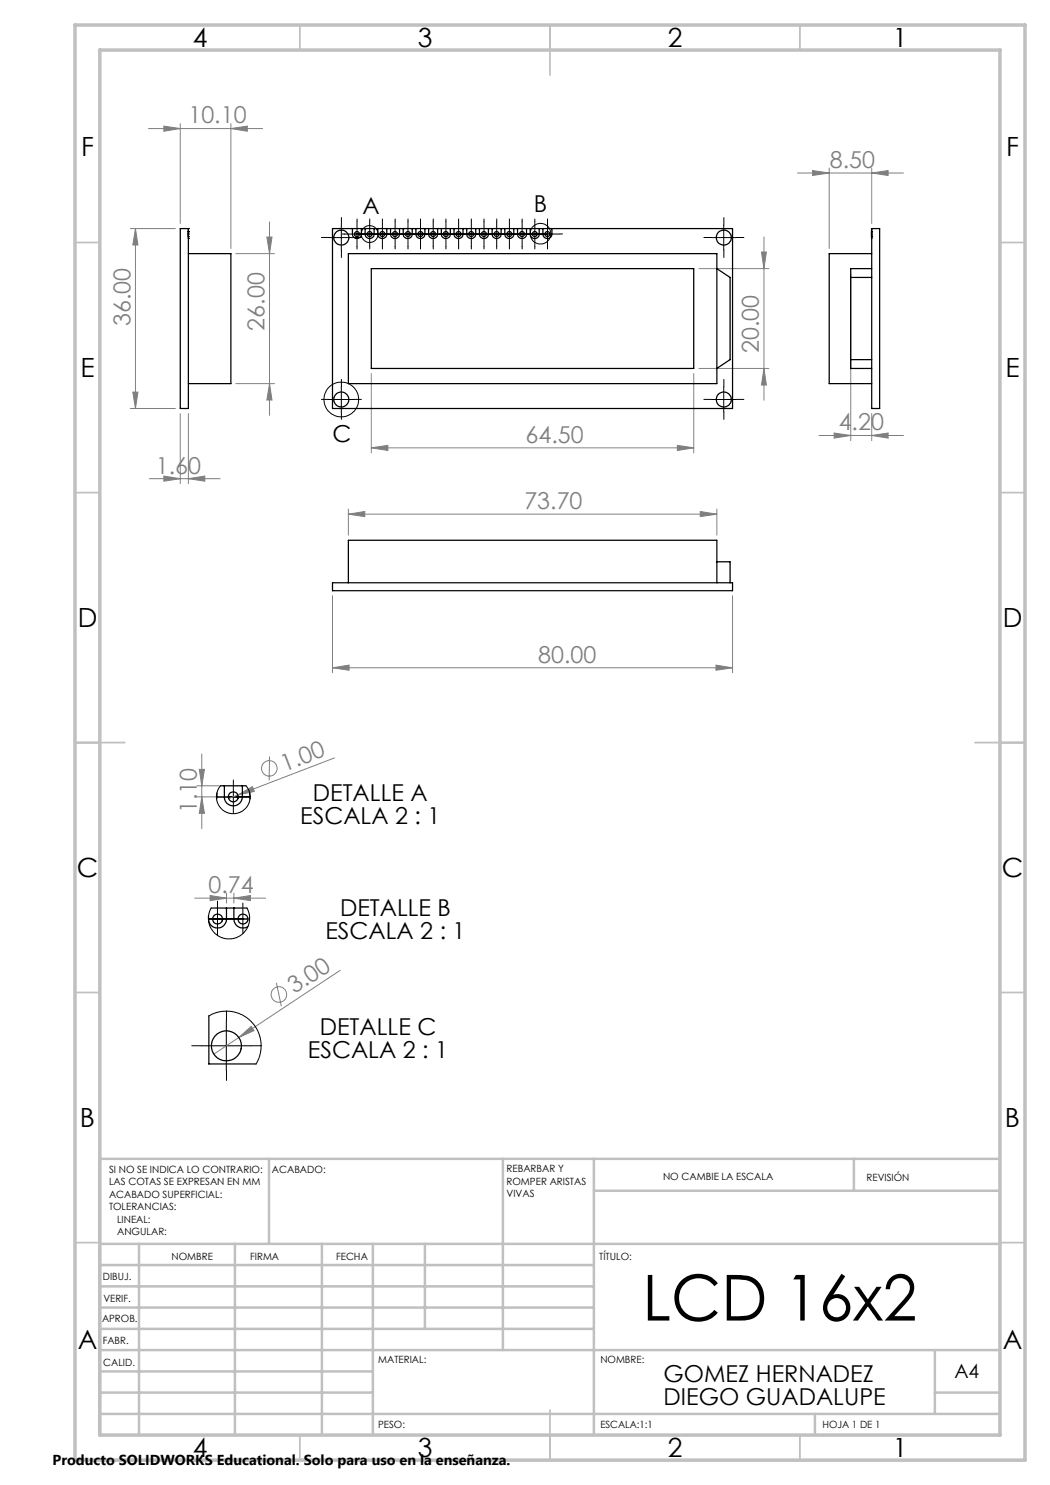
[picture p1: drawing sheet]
<svg xmlns="http://www.w3.org/2000/svg" width="210mm" height="297mm" viewBox="0 0 210 297" stroke-linecap="round" stroke-linejoin="round" font-family="sans-serif">
<g fill="none" stroke="#808080" stroke-width=".2">
<path d="M29.7 25.7h22.8M32.8 25.2l3.3 .5-3.3 .5zM36.1 24.7v20M46.2 25.7l3.3-.5v1zM46.2 24.7v25M159.5 34.6h21.2M162.5 34.1l3.3 .5-3.3 .5zM165.8 33.6v16.1M174.3 34.6l3.3-.5v1zM174.3 33.6v11.1M26.1 45.7h9M27.1 45.7v36"/>
<path d="M27.1 45.7l.5 3.3h-1zM47.2 50.7h7.7M53.4 47.4h1l-.5 3.3zM53.9 44.4v38.7M139.8 53.7h14M152.3 50.4h1l-.5 3.3zM152.8 47.4v32.6M170.1 54.7v33.4M26.6 78.4h1l-.5 3.3zM47.2 76.7h7.7M53.9 76.7l.5 3.3h-1zM74.3 74.7v15.9"/>
<path d="M138.7 74.7v15.9M139.8 73.7h14M152.8 73.7l.5 3.3h-1zM26.1 81.7h9M29.8 95.7h14.2M32.8 95.2l3.3 .5-3.3 .5zM36.1 82.7v14M37.7 95.7l3.3-.5v1zM37.7 82.7v14M74.3 89.6l3.3-.5v1zM74.3 89.6h64.4M135.5 89.1l3.2 .5-3.2 .5z"/>
<path d="M163.8 87.1h16.9M166.8 86.6l3.3 .5-3.3 .5zM174.3 87.1l3.3-.5v1zM174.3 82.7v5.4M66.5 119.1v15.4M69.7 102.8l3.3-.5v1zM69.7 101.8v5.2M69.7 102.8h73.7M140.1 102.3l3.3 .5-3.3 .5zM143.4 101.8v5.2M146.5 119.1v15.4M66.5 133.6l3.3-.6v1.1z"/>
<path d="M66.5 133.6h80M143.2 133l3.3 .6-3.3 .5zM39.4 159.4h6.2M39.4 157.2h4.5M39.9 153.9h1l-.5 3.3zM40.4 159.4l.5 3.3h-1zM40.4 150.8v14.9M47.6 159l2.9-1.7 .4 1zM47.6 159l-1.9 .7M53.9 151.3l-.1 4.8M66.9 151.6l-19.3 7.4M38.9 179.6h14.2"/>
<path d="M42 179.1l3.3 .5-3.3 .5zM45.3 178.6v2M46.8 179.6l3.3-.5v1zM46.8 178.6v2M55.3 196.6l1 4.7M68.1 194.1l-20.3 13.4M47.8 207.5l2.4-2.2 .6 .8zM47.8 207.5l-5 3.3"/>
<circle cx="53.9" cy="153.7" r="1.55"/>
<circle cx="55.8" cy="198.9" r="1.56"/>
</g>
<g fill="none" stroke="#000" stroke-width=".2">
<path d="M65.8 47.5h5M68.3 45v5M68.9 46.8h43.1M71.4 44.3v5M73.9 44.3v5M76.5 44.3v5M79 44.3v5M81.6 44.3v5M84.1 44.3v5M86.6 44.3v5M89.2 44.3v5M91.7 44.3v5"/>
<path d="M94.3 44.3v5M96.8 44.3v5M99.3 44.3v5M101.9 44.3v5M104.4 44.3v5M107 44.3v5M109.5 44.3v5M142.3 47.5h4.9M144.7 45v5M65.8 79.9h5M68.3 77.4v5M142.3 79.9h4.9"/>
<path d="M144.7 77.4v5M46.7 156v6.7M50 159.4h-6.7M41.7 183.8h8.2M43.5 180.2v6.9M48.6 180.6v6.1M40.3 209.2h10M45.3 204.2v10"/>
<circle cx="73.9" cy="46.8" r="1.67"/>
<circle cx="108.1" cy="46.7" r="2.07"/>
<circle cx="68.2" cy="79.9" r="3.5"/>
</g>
<g fill="none" stroke="#000" stroke-width=".2" stroke-dasharray="15.2 1.3 1.3 1.3">
<path d="M65.8 47.5h-1.5M68.3 45v-1.5M68.3 50v1.5M68.9 46.8h-.5M70.8 47.5h1.5M71.4 44.3v-.5M71.4 49.3v.5M71.4 46.8h-.5M73.9 46.8h.5M73.9 44.3v-.5M73.9 49.3v.5M74 46.8h-.5"/>
<path d="M76.4 46.8h.5M76.5 44.3v-.5M76.5 49.3v.5M76.5 46.8h-.5M79 46.8h.5M79 44.3v-.5M79 49.3v.5M79.1 46.8h-.5M81.5 46.8h.5M81.6 44.3v-.5M81.6 49.3v.5M81.6 46.8h-.5"/>
<path d="M84.1 46.8h.5M84.1 44.3v-.5M84.1 49.3v.5M84.1 46.8h-.5M86.6 46.8h.5M86.6 44.3v-.5M86.6 49.3v.5M86.7 46.8h-.5M89.1 46.8h.5M89.2 44.3v-.5M89.2 49.3v.5M89.2 46.8h-.5"/>
<path d="M91.7 46.8h.5M91.7 44.3v-.5M91.7 49.3v.5M91.8 46.8h-.5M94.2 46.8h.5M94.3 44.3v-.5M94.3 49.3v.5M94.3 46.8h-.5M96.8 46.8h.5M96.8 44.3v-.5M96.8 49.3v.5M96.8 46.8h-.5"/>
<path d="M99.3 46.8h.5M99.3 44.3v-.5M99.3 49.3v.5M99.4 46.8h-.5M101.8 46.8h.5M101.9 44.3v-.5M101.9 49.3v.5M101.9 46.8h-.5M104.4 46.8h.5M104.4 44.3v-.5M104.4 49.3v.5M104.5 46.8h-.5"/>
<path d="M106.9 46.8h.5M107 44.3v-.5M107 49.3v.5M107 46.8h-.5M109.5 46.8h.5M109.5 44.3v-.5M109.5 49.3v.5M112 46.8h.5M142.3 47.5h-1.5M144.8 45v-1.5M144.8 50v1.5M147.3 47.5h1.5"/>
<path d="M65.8 79.9h-1.5M68.3 77.4v-1.5M70.8 79.9h1.5M142.3 79.9h-1.5M144.8 77.4v-1.5M147.3 79.9h1.5M68.3 82.4v1.5M144.8 82.4v1.5M46.6 159.4h1M46.8 159.4h-1M43.4 183.8h1M43.6 183.8h-1"/>
<path d="M48.5 183.8h1M40.3 209.2h-1.9M45.3 204.2v-2M45.3 214.2v1.9M50.3 209.2h1.9"/>
</g>
<g fill="none" stroke="#c0c0c0" stroke-width=".35">
<path d="M60 5v5M110 5v10M160 5v5M15 48.5h5M200 48.5h5M15 98.5h5M200 98.5h5M15 148.5h10M195 148.5h10M15 198.5h5M200 198.5h5M15 248.5h5"/>
<path d="M200 248.5h5M60 287v5M110 282v10M160 287v5"/>
</g>
<g fill="none" stroke="#c0c0c0" stroke-width=".5">
<path d="M53.8 231.8v17M100.6 231.8v38.2M118.8 231.8v55.2M118.8 238.2h81.2M170.8 231.8v6.4M200 231.8h-180v55.2M20 248.8h180M20 257.3h98.8M20 253h98.8M27.8 248.8v38.2M47 248.8v38.2M64.4 248.8v38.2"/>
<path d="M74.6 248.8v38.2M85 248.8v17M20 265.8h98.8M20 261.5h98.8M20 278.5h54.6M20 274.3h54.6M20 270h180M187 278.5h13M187 270v12.8M20 282.8h180M163 282.8v4.2"/>
</g>
<path d="M15 5h190v287h-190zM20 10h180v277h-180z" fill="none" stroke="#c0c0c0" stroke-width=".7"/>
<g fill="#808080">
<path d="M47.6 159l2.9-1.7 .4 1z"/>
<path d="M47.8 207.5l2.4-2.2 .6 .8z"/>
<path d="M37.7 95.7l3.3-.5v1zM32.8 95.2l3.3 .5-3.3 .5z"/>
<path d="M74.3 89.6l3.3-.5v1zM135.5 89.1l3.2 .5-3.2 .5zM166.8 86.6l3.3 .5-3.3 .5zM174.3 87.1l3.3-.5v1zM162.5 34.1l3.3 .5-3.3 .5zM174.3 34.6l3.3-.5v1zM32.8 25.2l3.3 .5-3.3 .5zM46.2 25.7l3.3-.5v1zM66.5 133.6l3.3-.6v1.1zM143.2 133l3.3 .6-3.3 .5zM69.7 102.8l3.3-.5v1zM140.1 102.3l3.3 .5-3.3 .5z"/>
<path d="M46.8 179.6l3.3-.5v1zM42 179.1l3.3 .5-3.3 .5z"/>
<path d="M152.8 73.7l.5 3.3h-1zM152.3 50.4h1l-.5 3.3zM40.4 159.4l.5 3.3h-1zM39.9 153.9h1l-.5 3.3z"/>
<path d="M53.4 47.4h1l-.5 3.3zM53.9 76.7l.5 3.3h-1zM27.1 45.7l.5 3.3h-1zM26.6 78.4h1l-.5 3.3z"/>
</g>
<g fill="none" stroke="#000" stroke-width=".25">
<path d="M36.1 45.7h1.6v36h-1.6zM37.7 47.7h.1M37.7 47.3h.1M37.7 46.3h.1M37.7 46.8h.1M37.7 45.7h.1M37.7 46.8v.9M37.7 46.3v1M37.7 50.7h8.5v26h-8.5M66.5 45.7h80v36h-80zM69.7 50.7h73.7v26h-73.7zM70.5 45.7a1.92 1.92 0 0 0 .2 1.7 .9 .9 0 0 0 1 .3 .9 .9 0 0 0 .6-.9v-1.1"/>
<path d="M73 45.7a1.92 1.92 0 0 0 .3 1.7 .9 .9 0 0 0 1 .3 .9 .9 0 0 0 .5-.9v-1.1M74.3 53.7h64.4v20h-64.4zM75.6 45.7a1.92 1.92 0 0 0 .2 1.7 .9 .9 0 0 0 1 .3 .9 .9 0 0 0 .6-.9v-1.1M78.1 45.7a1.92 1.92 0 0 0 .3 1.7 .9 .9 0 0 0 .9 .3 .9 .9 0 0 0 .6-.9v-1.1M80.6 45.7a1.92 1.92 0 0 0 .3 1.7 .9 .9 0 0 0 1 .3 .9 .9 0 0 0 .5-.9v-1.1M83.2 45.7a1.92 1.92 0 0 0 .2 1.7 .9 .9 0 0 0 1 .3 .9 .9 0 0 0 .6-.9v-1.1M85.7 45.7a1.92 1.92 0 0 0 .3 1.7 .9 .9 0 0 0 1 .3 .9 .9 0 0 0 .5-.9v-1.1M88.3 45.7a1.92 1.92 0 0 0 .2 1.7 .9 .9 0 0 0 1 .3 .9 .9 0 0 0 .6-.9v-1.1M90.8 45.7a1.92 1.92 0 0 0 .3 1.7 .9 .9 0 0 0 .9 .3 .9 .9 0 0 0 .6-.9v-1.1M93.3 45.7a1.92 1.92 0 0 0 .3 1.7 .9 .9 0 0 0 1 .3 .9 .9 0 0 0 .5-.9v-1.1M95.9 45.7a1.92 1.92 0 0 0 .2 1.7 .9 .9 0 0 0 1 .3 .9 .9 0 0 0 .6-.9v-1.1M98.4 45.7a1.92 1.92 0 0 0 .3 1.7 .9 .9 0 0 0 1 .3 .9 .9 0 0 0 .5-.9v-1.1"/>
<path d="M101 45.7a1.92 1.92 0 0 0 .2 1.7 .9 .9 0 0 0 1 .3 .9 .9 0 0 0 .6-.9v-1.1M103.5 45.7a1.92 1.92 0 0 0 .3 1.7 .9 .9 0 0 0 .9 .3 .9 .9 0 0 0 .6-.9v-1.1M106 45.7a1.92 1.92 0 0 0 .3 1.7 .9 .9 0 0 0 1 .3 .9 .9 0 0 0 .5-.9v-1.1M108.6 45.7a1.92 1.92 0 0 0 .2 1.7 .9 .9 0 0 0 1 .3 .9 .9 0 0 0 .6-.9v-1.1M143.4 53.7l2.6 1.8v16.4l-2.6 1.8M170.1 55.5h4.2M174.3 46.3h.1M174.3 47.3h.1M174.3 46.8v.9M174.3 46.3v.5M174.3 46.8v.5M174.3 46.8h.1"/>
<path d="M174.3 50.7h-8.5v26h8.5M174.3 53.7h-4.2v20h4.2M174.3 45.7v36h1.6v-36h-1.6v1.1M170.1 71.9h4.2M66.5 116.6h80v1.5h-80zM69.7 116.6v-8.5h73.7v8.5M143.4 112.4h2.6v4.2M43.4 158.6l-.1 1.2M44.1 157.2h5.1M44.9 157.2v2.2a1.8 1.8 0 0 0 1.8 1.8 1.8 1.8 0 0 0 1.8-1.8v-2.2M50 158.6v1.2M42.2 181.6h7.2"/>
<path d="M45.3 181.6v2.2a1.84 1.84 0 0 1-2.1 1.8 1.84 1.84 0 0 1-1.5-2.4M46.8 181.6v2.2a1.79 1.79 0 0 0 .9 1.6 1.79 1.79 0 0 0 1.9-.1M41.8 203.2v9.6h9.4"/>
<circle cx="68.3" cy="47.5" r="1.51"/>
<circle cx="71.4" cy="46.8" r=".5"/>
<circle cx="73.9" cy="46.8" r=".5"/>
<circle cx="76.5" cy="46.8" r=".5"/>
<circle cx="79" cy="46.8" r=".5"/>
<circle cx="81.6" cy="46.8" r=".5"/>
<circle cx="84.1" cy="46.8" r=".5"/>
<circle cx="86.6" cy="46.8" r=".5"/>
<circle cx="89.2" cy="46.8" r=".5"/>
<circle cx="91.7" cy="46.8" r=".5"/>
<circle cx="94.3" cy="46.8" r=".5"/>
<circle cx="96.8" cy="46.8" r=".5"/>
<circle cx="99.3" cy="46.8" r=".5"/>
<circle cx="101.9" cy="46.8" r=".5"/>
<circle cx="104.4" cy="46.8" r=".5"/>
<circle cx="107" cy="46.8" r=".5"/>
<circle cx="109.5" cy="46.8" r=".5"/>
<circle cx="144.8" cy="47.5" r="1.5"/>
<circle cx="68.2" cy="79.9" r="1.5"/>
<circle cx="144.8" cy="79.9" r="1.5"/>
<circle cx="46.7" cy="159.4" r=".99"/>
<circle cx="43.5" cy="183.8" r=".99"/>
<circle cx="48.6" cy="183.8" r=".99"/>
<circle cx="45.3" cy="209.2" r="3"/>
</g>
<path d="M44.1 157.2l-.5 .8-.3 .8v.9l.2 .9 .4 .8 .7 .6 .9 .6 .8 .1h1l1-.4 1-.8 .3-.5 .4-1.1v-.8l-.2-1-.6-.9M42.2 181.6l-.5 1.6v1l.3 1.1 .9 1.3 .7 .5 .6 .4 1.2 .3 1.4-.1 1-.4 .9-.6 .7-1 .5-1.6-.1-1.5-.4-1M41.8 203.2l2.1-.9 1.3-.1 1.1 .1 2.2 .7 1.8 1.4 1.3 1.9 .6 2.3-.2 2.2-.8 2" fill="none" stroke="#000" stroke-width=".2"/>
<text font-size="12.7" x="128.5" y="264.1">LCD 16x2</text>
<g font-size="5.3">
<text x="38.5" y="9.5">4</text>
<text x="83.5" y="9.5">3</text>
<text x="133.6" y="9.5">2</text>
<text x="178.6" y="9.5">1</text>
<text x="16.2" y="31.3">F</text>
<text x="201.2" y="31.3">F</text>
<text x="16.1" y="75.5">E</text>
<text x="201.1" y="75.5">E</text>
<text x="15.5" y="125.5">D</text>
<text x="200.5" y="125.5">D</text>
<text x="15.4" y="175.5">C</text>
<text x="200.4" y="175.5">C</text>
<text x="16" y="225.5">B</text>
<text x="201" y="225.5">B</text>
<text x="15.5" y="269.8">A</text>
<text x="200.5" y="269.8">A</text>
<text x="38.5" y="291.5">4</text>
<text x="83.5" y="291.5">3</text>
<text x="133.6" y="291.5">2</text>
<text x="178.6" y="291.5">1</text>
</g>
<g font-size="4.7" fill="#808080">
<text x="37.7" y="24.7">10.10</text>
<text x="166" y="33.6">8.50</text>
<text x="26.1" y="65.2" transform="rotate(-90 26.1 65.2)">36.00</text>
<text x="52.9" y="66.1" transform="rotate(-90 52.9 66.1)">26.00</text>
<text x="151.8" y="70.6" transform="rotate(-90 151.8 70.6)">20.00</text>
<text x="105.1" y="88.6">64.50</text>
<text x="167.7" y="86.1">4.20</text>
<text x="31.2" y="94.7">1.60</text>
<text x="104.9" y="101.8">73.70</text>
<text x="107.7" y="132.5">80.00</text>
<text x="56.9" y="154.3" transform="rotate(-21 56.9 154.3)">1.00</text>
<text x="39.4" y="162.6" transform="rotate(-90 39.4 162.6)">1.10</text>
<text x="41.7" y="178.6">0.74</text>
<text x="58.9" y="198.9" transform="rotate(-34 58.9 198.9)">3.00</text>
</g>
<g font-size="4.7">
<text x="72.5" y="42.8">A</text>
<text x="106.7" y="42.4">B</text>
<text x="66.5" y="88.4">C</text>
<text x="62.6" y="160.3">DETALLE A</text>
<text x="60" y="164.8">ESCALA 2 : 1</text>
<text x="68" y="183.2">DETALLE B</text>
<text x="65.1" y="187.8">ESCALA 2 : 1</text>
<text x="64" y="207">DETALLE C</text>
<text x="61.6" y="211.5">ESCALA 2 : 1</text>
<text x="132.7" y="276.4">GOMEZ HERNADEZ</text>
<text x="132.7" y="280.9">DIEGO GUADALUPE</text>
</g>
<text font-size="3.9" x="190.9" y="275.5">A4</text>
<text font-size="2.9" x="10.5" y="292.9">Producto SOLIDWORKS Educational. Solo para uso en la enseñanza.</text>
<g font-size="2">
<text x="21.8" y="234.6">SI NO SE INDICA LO CONTRARIO:</text>
<text x="21.8" y="237.1">LAS COTAS SE EXPRESAN EN MM</text>
<text x="21.8" y="239.6">ACABADO SUPERFICIAL:</text>
<text x="54.4" y="234.6">ACABADO:</text>
<text x="101.3" y="234.5">REBARBAR Y</text>
<text x="101.3" y="237">ROMPER ARISTAS</text>
<text x="101.3" y="239.5">VIVAS</text>
<text x="132.6" y="236">NO CAMBIE LA ESCALA</text>
<text x="173.3" y="236.2">REVISIÓN</text>
<text x="21.8" y="242.1">TOLERANCIAS:</text>
<text x="23.4" y="244.6">LINEAL:</text>
<text x="23.4" y="247.1">ANGULAR:</text>
<text x="34.3" y="252">NOMBRE</text>
<text x="50" y="251.9">FIRMA</text>
<text x="67.2" y="251.9">FECHA</text>
<text x="119.9" y="251.9">TÍTULO:</text>
<text x="20.6" y="256.1">DIBUJ.</text>
<text x="20.7" y="260.3">VERIF.</text>
<text x="20.4" y="264.4">APROB.</text>
<text x="20.5" y="268.8">FABR.</text>
<text x="20.7" y="273.1">CALID.</text>
<text x="75.6" y="272.5">MATERIAL:</text>
<text x="120.1" y="272.5">NOMBRE:</text>
<text x="75.6" y="285.5">PESO:</text>
<text x="120.1" y="285.6">ESCALA:1:1</text>
<text x="164.5" y="285.6">HOJA 1 DE 1</text>
</g>
</svg>
